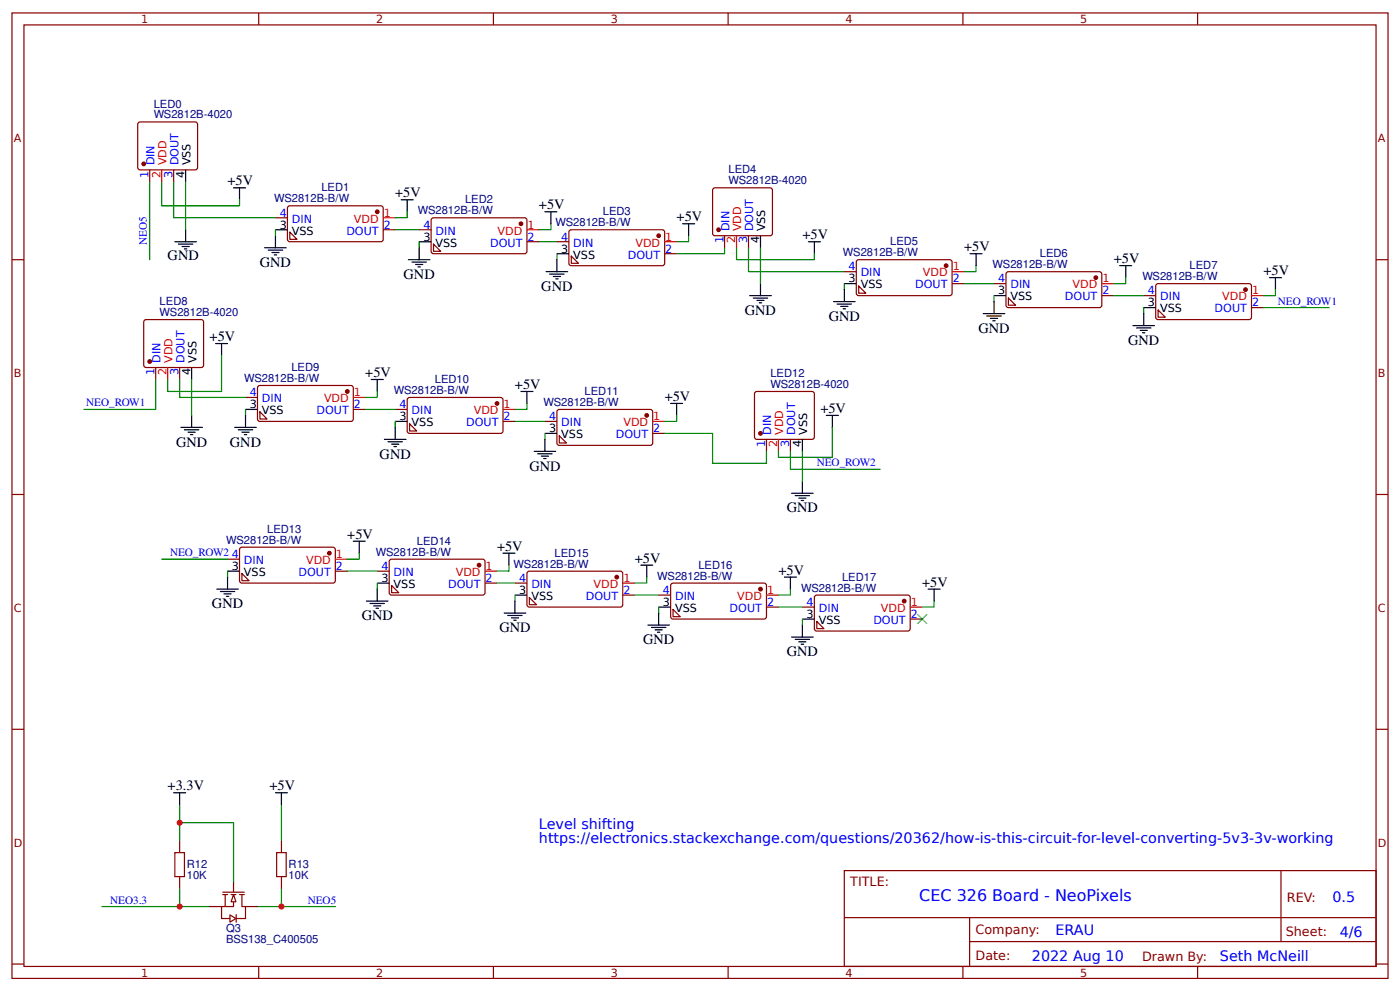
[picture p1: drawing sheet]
<svg xmlns="http://www.w3.org/2000/svg" width="309mm" height="219mm" viewBox="0 0 309 219" stroke-linecap="round" stroke-linejoin="round" font-family="sans-serif">
<g fill="none" stroke="#800" stroke-width=".26">
<path d="M2.6 2.9h304.1v213.2h-304.1zM5.3 5.5h298.7v208h-298.7zM57.1 2.9v2.6M109 2.9v2.6M160.9 2.9v2.6M212.7 2.9v2.6M264.6 2.9v2.6M2.6 57.4h2.7M304 57.4h2.7M2.6 109.2h2.7M304 109.2h2.7M2.6 161.1h2.7"/>
<path d="M304 161.1h2.7M39.7 185.7v2.6M39.7 193.6v2.7M49.2 197.6h1.1M49.2 197.1h4.8M49.7 197.6v2.6M51.1 197.6h1M51.6 197.6v2.6h-2.7v2.7h1.9M51.6 194.9v2.2M52.9 197.6h1.1M53.4 197.6v2.6h.8v2.7h-2.1M62.2 185.7v2.6"/>
<path d="M62.2 193.6v2.7M186.5 192.3h117.5v21.2h-117.5zM283 192.3v15.7M2.6 212.9h2.7M46.3 200.2h2.6M50.8 202.1l1.3 .8-1.3 .8zM52.2 202v1.7M54.2 200.2h2.7M57.1 213.5v2.6M109 213.5v2.6M160.9 213.5v2.6M186.6 202.7h117.3"/>
<path d="M212.7 213.5v2.6M214.2 208h89.7M214.2 202.7v10.6M264.6 213.5v2.6M304 212.9h2.7"/>
</g>
<path d="M39.7 177.7v8M62.2 177.7v8M39.7 181.7h11.9v13.2M39.7 196.3v3.9M62.2 196.3v3.9M22.5 200.2h23.8M56.9 200.2h17.2" fill="none" stroke="#080" stroke-width=".26"/>
<path d="M38.4 175.1h2.6M39.7 175.1v2.6M60.9 175.1h2.6M62.2 175.1v2.6" fill="none" stroke="#000" stroke-width=".26"/>
<path d="M38.6 188.3h2.1v5.3h-2.1zM61.1 188.3h2.1v5.3h-2.1z" fill="none" stroke="#a00000" stroke-width=".26"/>
<path d="M51.6 197.6l.5 1.6h-1z" fill="#fefefe" stroke="#800" stroke-width=".26"/>
<g fill="none" stroke="#080" stroke-width=".26">
<path d="M33.1 40.2v17.2M35.7 40.2v5.3h17.2v-1.4M38.4 40.2v7.9h22.5M41 40.2v10.5M60.9 50.7v1.4M87.3 50.7h5.3M90 46.8v1.3h-2.7M92.6 53.4v1.3M119.1 53.4h3.9M121.7 49.4v1.3h-2.6M123 56v1.4M152.1 52.1v1.3h-2.6"/>
<path d="M160.1 54.7v1.3h-10.6M162.7 54.7v2.7h17.2v-1.4M165.4 54.7v5.3h21.1M168 54.7v8M215.6 58.7v1.3h-2.6M48.9 78.5v8h-11.9v-2.7M186.5 62.7v1.3M213 62.7h6.6M219.6 65.3v1.3M246.1 65.3h6.6M248.7 61.3v1.4h-2.6M252.7 67.9v1.4"/>
<path d="M279.1 67.9h14.6M281.8 64v1.3h-2.7M34.4 83.8v6.6h-15.9M39.7 83.8v4h14.5M42.3 83.8v8M54.2 90.4v1.4M80.7 90.4h6.6M83.3 86.5v1.3h-2.6M87.3 93.1v1.3M113.8 93.1h6.6M116.4 89.1v1.3h-2.6M120.4 95.7v1.3"/>
<path d="M146.8 95.7h10.6v6.6h11.9v-2.6M149.5 91.8v1.3h-2.7M174.6 99.7v4h19.9M177.3 99.7v6.6M183.9 94.4v6.6h-11.9v-1.3M35.7 123.5h14.6M50.3 126.2v1.3M76.7 126.2h6.6M79.4 122.2v1.3h-2.7M83.3 128.8v1.3M109.8 128.8h4M112.4 124.8v1.4h-2.6"/>
<path d="M113.8 131.4v1.4M140.2 131.4h5.3M142.9 127.5v1.3h-2.7M145.5 134.1v1.3M172 134.1h5.3M174.6 130.1v1.3h-2.6M177.3 136.7v1.4M206.4 132.8v1.3h-2.7"/>
</g>
<g fill="none" stroke="#000" stroke-width=".26">
<path d="M41 37.5v2.7M38.6 53.4h4.8M39.4 53.9h3.2M40.2 54.5h1.6M40.7 55h.6M41 50.7v2.7M51.6 41.5h2.6M52.9 41.5v2.6M58.5 54.7h4.7M59.3 55.2h3.1M60.1 55.8h1.5M60.6 56.3h.5"/>
<path d="M60.9 50.7h2.6M60.9 52.1v2.6M88.6 44.1h2.7M90 44.1v2.7M90.2 57.4h4.8M91 57.9h3.2M91.8 58.4h1.6M92.3 58.9h.6M92.6 54.7v2.7M92.6 53.4h2.6M120.4 46.8h2.6M121.7 46.8v2.6"/>
<path d="M123 56h2.7M123 57.4v2.6M150.8 49.4h2.7M152.1 49.4v2.7M168 52.1v2.6M178.6 53.4h2.6M179.9 53.4v2.6M214.3 56h2.7M215.6 56v2.7M247.4 58.7h2.6M248.7 58.7v2.6M47.6 75.9h2.7"/>
<path d="M48.9 75.9v2.6M120.6 60h4.8M121.4 60.5h3.2M122.2 61.1h1.6M122.8 61.6h.5M165.6 65.3h4.8M166.4 65.8h3.2M167.2 66.4h1.6M167.7 66.9h.6M168 62.7v2.6M184.1 66.6h4.8M184.9 67.2h3.2"/>
<path d="M185.7 67.7h1.6M186.3 68.2h.5M186.5 64v2.6M186.5 62.7h2.7M217.2 69.3h4.8M218 69.8h3.2M218.8 70.3h1.6M219.3 70.9h.6M219.6 65.3h2.6M219.6 66.6v2.7M250.3 71.9h4.8M251.1 72.4h3.2"/>
<path d="M251.9 73h1.6M252.4 73.5h.5M252.7 67.9h2.6M252.7 69.3v2.6M280.5 61.3h2.6M281.8 61.3v2.7M40 94.4h4.7M40.7 94.9h3.2M41.5 95.5h1.6M42.1 96h.5M42.3 81.2v2.6M42.3 91.8v2.6"/>
<path d="M51.9 94.4h4.7M52.7 94.9h3.1M53.4 95.5h1.6M54 96h.5M54.2 90.4h2.7M54.2 91.8v2.6M82 83.8h2.7M83.3 83.8v2.7M84.9 97h4.8M85.7 97.6h3.2M86.5 98.1h1.6M87 98.6h.6"/>
<path d="M87.3 93.1h2.7M87.3 94.4v2.6M115.1 86.5h2.6M116.4 86.5v2.6M118 99.7h4.8M120.4 95.7h2.6M120.4 97v2.7M148.2 89.1h2.6M149.5 89.1v2.7M177.3 97v2.7M182.6 91.8h2.6M183.9 91.8v2.6"/>
<path d="M78.1 119.5h2.6M79.4 119.5v2.7M118.8 100.2h3.2M119.6 100.8h1.6M120.1 101.3h.5M174.9 109h4.8M175.7 109.5h3.2M176.5 110h1.6M177 110.5h.5M177.3 106.3v2.7M47.9 130.1h4.8M48.7 130.7h3.2"/>
<path d="M49.5 131.2h1.6M50 131.7h.5M50.3 126.2h2.6M50.3 127.5v2.6M81 132.8h4.7M81.8 133.3h3.1M82.5 133.8h1.6M83.1 134.4h.5M83.3 128.8h2.7M83.3 130.1v2.7M111.1 122.2h2.7M111.4 135.4h4.8"/>
<path d="M112.2 135.9h3.2M112.4 122.2v2.6M113 136.5h1.6M113.5 137h.5M113.8 131.4h2.6M113.8 132.8v2.6M141.6 124.8h2.6M142.9 124.8v2.7M143.1 138.1h4.8M143.9 138.6h3.2M144.7 139.1h1.6M145.3 139.6h.5"/>
<path d="M145.5 134.1h2.7M145.5 135.4v2.7M173.3 127.5h2.6M174.6 127.5v2.6M177.3 138.1v2.6M177.3 136.7h2.6M205.1 130.1h2.6M206.4 130.1v2.7M174.9 140.7h4.8M175.7 141.2h3.2M176.5 141.8h1.6M177 142.3h.5"/>
</g>
<g fill="none" stroke="#800" stroke-width=".26">
<path d="M30.7 27h12.7l.3 .5-.1 9.8-.5 .2-12.4-.1-.3-.4v-9.5zM33.1 37.5v2.7M38.4 37.5v2.7M60.9 48.1h2.6M63.6 45.7l.4-.2h20.4l.3 .5-.1 7.1-.5 .3-20.3-.1-.3-.4zM64 51.3l1.6 1.6h-1.6zM84.7 50.7h2.6M92.6 50.7h2.6M95.5 48.2h20.7l.2 .4-.1 7.2-.4 .2h-20.4l-.3-.5v-6.9zM95.8 53.9l1.6 1.6h-1.6zM116.4 53.4h2.7M123 53.4h2.7"/>
<path d="M125.7 51l.5-.3 20.4 .1 .2 .5v7.1l-.5 .3-20.4-.1-.2-.4zM126.2 56.6l1.6 1.6h-1.6zM146.8 56h2.7M157.7 41.6h12.7l.3 .4-.1 9.8-.5 .3-12.4-.1-.3-.5v-9.5zM160.1 52.1v2.6M165.4 52.1v2.6M189.2 57.6l.5-.2h20.4l.2 .5v7.1l-.5 .3-20.4-.1-.2-.4zM32 70.7h12.7l.3 .4-.1 9.8-.5 .3-12.4-.1-.3-.5v-9.5zM186.5 60h2.7M189.7 63.2l1.6 1.6h-1.6zM210.3 62.7h2.7M219.6 62.7h2.6"/>
<path d="M222.3 60.3l.5-.3 20.4 .1 .2 .4-.1 7.2-.4 .2h-20.4l-.3-.5zM222.8 65.8l1.6 1.6h-1.6zM243.4 65.3h2.7M252.7 65.3h2.6M255.4 62.9l.5-.2h20.3l.3 .5-.1 7.1-.4 .3-20.4-.1-.3-.4zM255.9 68.5l1.5 1.6h-1.5zM276.5 67.9h2.6M34.4 81.2v2.6M39.7 81.2v2.6M54.2 87.8h2.7M57.1 85.2h20.7l.3 .5-.1 7.1-.5 .3-20.4-.1-.2-.4v-6.9zM57.4 91l1.6 1.6h-1.6z"/>
<path d="M78.1 90.4h2.6M87.3 90.4h2.7M90.2 87.9h20.7l.2 .4v7.2l-.5 .2h-20.4l-.2-.5v-6.9zM90.5 93.6l1.6 1.6h-1.6zM111.1 93.1h2.7M120.4 93.1h2.6M123.1 90.7l.5-.3 20.3 .1 .3 .5-.1 7.1-.4 .3-20.4-.1-.3-.5zM123.6 96.3l1.5 1.5h-1.5zM144.2 95.7h2.6M166.9 86.5h12.8l.2 .5-.1 9.8-.4 .2h-12.5l-.2-.5v-9.5zM169.3 97v2.7M174.6 97v2.7"/>
<path d="M50.3 123.5h2.6M53.2 120.9h20.6l.3 .5-.1 7.1-.4 .3-20.4-.1-.3-.4v-6.9zM53.4 126.7l1.6 1.6h-1.6zM74.1 126.2h2.6M83.3 126.2h2.7M86.3 123.6h20.6l.3 .4-.1 7.2-.5 .2h-20.3l-.3-.5v-6.9zM86.5 129.3l1.6 1.6h-1.6zM107.2 128.8h2.6M113.8 128.8h2.6M116.5 126.4l.4-.2h20.4l.3 .5-.1 7.1-.4 .3-20.4-.1-.3-.4zM116.9 132l1.6 1.6h-1.6zM137.6 131.4h2.6"/>
<path d="M145.5 131.4h2.7M148.2 129.1l.5-.3 20.4 .1 .2 .4v7.2l-.5 .2h-20.4l-.2-.5zM148.7 134.6l1.6 1.6h-1.6zM169.3 134.1h2.7M177.3 134.1h2.6M180 131.7l.4-.3 20.4 .1 .3 .5-.1 7.1-.4 .3-20.4-.1-.3-.4zM180.4 137.3l1.6 1.6h-1.6zM201.1 136.7h2.6"/>
</g>
<g fill="#800" stroke="#800" stroke-width=".26">
<circle cx="209" cy="58.7" r=".4"/>
<circle cx="145.5" cy="52.1" r=".4"/>
<circle cx="115.1" cy="49.4" r=".4"/>
<circle cx="31.7" cy="36.2" r=".4"/>
<circle cx="158.7" cy="50.7" r=".4"/>
<circle cx="83.3" cy="46.8" r=".4"/>
<circle cx="33.1" cy="79.9" r=".4"/>
<circle cx="168" cy="95.7" r=".4"/>
<circle cx="242.1" cy="61.3" r=".4"/>
<circle cx="275.2" cy="64" r=".4"/>
<circle cx="72.8" cy="122.2" r=".4"/>
<circle cx="105.8" cy="124.8" r=".4"/>
<circle cx="136.3" cy="127.5" r=".4"/>
<circle cx="168" cy="130.1" r=".4"/>
<circle cx="199.8" cy="132.8" r=".4"/>
<circle cx="76.7" cy="86.5" r=".4"/>
<circle cx="109.8" cy="89.1" r=".4"/>
<circle cx="142.9" cy="91.8" r=".4"/>
</g>
<g fill="none" stroke="#f00" stroke-width=".26">
<path d="M35.7 37.5v2.7M84.7 48.1h2.6M116.4 50.7h2.7M146.8 53.4h2.7M162.7 52.1v2.6M210.3 60h2.7M243.4 62.7h2.7M276.5 65.3h2.6M37 81.2v2.6M78.1 87.8h2.6M111.1 90.4h2.7M144.2 93.1h2.6"/>
<path d="M172 97v2.7M74.1 123.5h2.6M107.2 126.2h2.6M137.6 128.8h2.6M169.3 131.4h2.7M201.1 134.1h2.6"/>
</g>
<path d="M202.7 135.7l2.1 2.1zM202.7 137.8l2.1-2.1z" fill="#000" stroke="#3c3" stroke-width=".26"/>
<g fill="#c00">
<circle cx="39.7" cy="181.7" r=".66"/>
<circle cx="62.2" cy="200.2" r=".66"/>
<circle cx="39.7" cy="200.2" r=".66"/>
</g>
<text font-size="3.5" fill="#00f" x="203.1" y="199.1">CEC 326 Board - NeoPixels</text>
<g font-size="3.2">
<text x="50.3" y="41">+5V</text>
<text x="87.3" y="43.6">+5V</text>
<text x="119.1" y="46.2">+5V</text>
<text x="149.5" y="48.9">+5V</text>
<text x="177.3" y="52.9">+5V</text>
<text x="37" y="57.4">GND</text>
<text x="57.4" y="58.9">GND</text>
<text x="213" y="55.5">+5V</text>
<text x="246.1" y="58.2">+5V</text>
<text x="89.2" y="61.6">GND</text>
<text x="119.6" y="64.2">GND</text>
<text x="279.1" y="60.8">+5V</text>
<text x="164.6" y="69.5">GND</text>
<text x="183.1" y="70.9">GND</text>
<text x="46.3" y="75.4">+5V</text>
<text x="216.2" y="73.5">GND</text>
<text x="249.2" y="76.1">GND</text>
<text x="80.7" y="83.3">+5V</text>
<text x="113.8" y="85.9">+5V</text>
<text x="146.8" y="88.6">+5V</text>
<text x="181.2" y="91.2">+5V</text>
<text x="38.9" y="98.6">GND</text>
<text x="50.8" y="98.6">GND</text>
<text x="83.9" y="101.3">GND</text>
<text x="116.9" y="103.9">GND</text>
<text x="173.8" y="113.2">GND</text>
<text x="76.7" y="119">+5V</text>
<text x="109.8" y="121.7">+5V</text>
<text x="140.2" y="124.3">+5V</text>
<text x="172" y="126.9">+5V</text>
<text x="203.7" y="129.6">+5V</text>
<text x="46.8" y="134.4">GND</text>
<text x="79.9" y="137">GND</text>
<text x="110.3" y="139.6">GND</text>
<text x="142.1" y="142.3">GND</text>
<text x="173.8" y="144.9">GND</text>
<text x="37" y="174.6">+3.3V</text>
<text x="59.5" y="174.6">+5V</text>
</g>
<g font-size="3.2" fill="#00f">
<text x="119.1" y="183">Level shifting</text>
<text x="119.1" y="186.2">https://electronics.stackexchange.com/questions/20362/how-is-this-circuit-for-level-converting-5v3-3v-working</text>
<text x="294.4" y="199.2">0.5</text>
<text x="233.2" y="206.4">ERAU</text>
<text x="296" y="207">4/6</text>
<text x="228" y="212.3">2022 Aug 10</text>
<text x="269.5" y="212.2">Seth McNeill</text>
</g>
<g font-size="2.8" fill="#800">
<text x="187.9" y="195.7">TITLE:</text>
<text x="284.3" y="199.2">REV:</text>
<text x="215.5" y="206.4">Company:</text>
<text x="284.1" y="206.9">Sheet:</text>
<text x="215.5" y="212.1">Date:</text>
<text x="252.3" y="212.2">Drawn By:</text>
</g>
<g font-size="2.5" fill="#800">
<text x="31.2" y="5.1">1</text>
<text x="83.1" y="5.1">2</text>
<text x="134.9" y="5.1">3</text>
<text x="186.8" y="5.1">4</text>
<text x="238.7" y="5.1">5</text>
<text x="3" y="31.4">A</text>
<text x="304.4" y="31.4">A</text>
<text x="3" y="83.3">B</text>
<text x="304.4" y="83.3">B</text>
<text x="3" y="135.1">C</text>
<text x="304.4" y="135.1">C</text>
<text x="3" y="187">D</text>
<text x="304.4" y="187">D</text>
<text x="31.2" y="215.7">1</text>
<text x="83.1" y="215.7">2</text>
<text x="134.9" y="215.7">3</text>
<text x="186.8" y="215.7">4</text>
<text x="238.7" y="215.7">5</text>
</g>
<g font-size="2.5" fill="#000080">
<text x="34" y="23.8">LED0</text>
<text x="34" y="26.1">WS2812B-4020</text>
<text x="161" y="40.7">WS2812B-4020</text>
<text x="161" y="38.3">LED4</text>
<text x="60.6" y="44.7">WS2812B-B/W</text>
<text x="71" y="42.3">LED1</text>
<text x="92.3" y="47.3">WS2812B-B/W</text>
<text x="102.7" y="44.9">LED2</text>
<text x="133.2" y="47.6">LED3</text>
<text x="122.7" y="50">WS2812B-B/W</text>
<text x="186.2" y="56.6">WS2812B-B/W</text>
<text x="196.7" y="54.2">LED5</text>
<text x="219.3" y="59.2">WS2812B-B/W</text>
<text x="229.7" y="56.8">LED6</text>
<text x="262.8" y="59.5">LED7</text>
<text x="252.4" y="61.9">WS2812B-B/W</text>
<text x="35.3" y="69.8">WS2812B-4020</text>
<text x="35.3" y="67.4">LED8</text>
<text x="64.4" y="82">LED9</text>
<text x="170.2" y="83.3">LED12</text>
<text x="53.9" y="84.3">WS2812B-B/W</text>
<text x="87" y="87">WS2812B-B/W</text>
<text x="96.1" y="84.6">LED10</text>
<text x="120.1" y="89.6">WS2812B-B/W</text>
<text x="129.2" y="87.3">LED11</text>
<text x="170.2" y="85.7">WS2812B-4020</text>
<text x="59" y="117.7">LED13</text>
<text x="50" y="120.1">WS2812B-B/W</text>
<text x="83" y="122.7">WS2812B-B/W</text>
<text x="92.1" y="120.3">LED14</text>
<text x="113.5" y="125.4">WS2812B-B/W</text>
<text x="122.5" y="123">LED15</text>
<text x="154.3" y="125.6">LED16</text>
<text x="145.2" y="128">WS2812B-B/W</text>
<text x="177" y="130.7">WS2812B-B/W</text>
<text x="186" y="128.3">LED17</text>
<text x="41.3" y="191.8">R12</text>
<text x="63.8" y="191.8">R13</text>
<text x="41.3" y="194.2">10K</text>
<text x="63.8" y="194.2">10K</text>
<text x="49.9" y="208.2">BSS138_C400505</text>
<text x="49.9" y="205.9">Q3</text>
</g>
<g font-size="2.5" fill="#00f">
<text x="32.8" y="39.2" transform="rotate(-90 32.8 39.2)">1</text>
<text x="34.1" y="36.5" transform="rotate(-90 34.1 36.5)">DIN</text>
<text x="38.1" y="39.2" transform="rotate(-90 38.1 39.2)">3</text>
<text x="39.4" y="36.5" transform="rotate(-90 39.4 36.5)">DOUT</text>
<text x="61.8" y="47.8">4</text>
<text x="64.5" y="49.2">DIN</text>
<text x="76.5" y="51.8">DOUT</text>
<text x="84.8" y="50.5">2</text>
<text x="93.5" y="50.5">4</text>
<text x="96.2" y="51.8">DIN</text>
<text x="116.5" y="53.1">2</text>
<text x="124" y="53.1">4</text>
<text x="159.8" y="53.8" transform="rotate(-90 159.8 53.8)">1</text>
<text x="161.1" y="51.1" transform="rotate(-90 161.1 51.1)">DIN</text>
<text x="165.1" y="53.8" transform="rotate(-90 165.1 53.8)">3</text>
<text x="166.4" y="51.1" transform="rotate(-90 166.4 51.1)">DOUT</text>
<text x="32.4" y="54.2" transform="rotate(-90 32.4 54.2)">NEO5</text>
<text x="108.3" y="54.5">DOUT</text>
<text x="126.7" y="54.5">DIN</text>
<text x="138.7" y="57.1">DOUT</text>
<text x="147" y="55.8">2</text>
<text x="187.5" y="59.7">4</text>
<text x="190.2" y="61.1">DIN</text>
<text x="202.2" y="63.7">DOUT</text>
<text x="210.5" y="62.4">2</text>
<text x="220.5" y="62.4">4</text>
<text x="223.2" y="63.7">DIN</text>
<text x="243.5" y="65">2</text>
<text x="253.6" y="65">4</text>
<text x="235.3" y="66.4">DOUT</text>
<text x="256.3" y="66.4">DIN</text>
<text x="268.3" y="69">DOUT</text>
<text x="276.6" y="67.7">2</text>
<text x="282.3" y="67.3">NEO_ROW1</text>
<text x="34.1" y="82.9" transform="rotate(-90 34.1 82.9)">1</text>
<text x="35.5" y="80.2" transform="rotate(-90 35.5 80.2)">DIN</text>
<text x="39.4" y="82.9" transform="rotate(-90 39.4 82.9)">3</text>
<text x="40.7" y="80.2" transform="rotate(-90 40.7 80.2)">DOUT</text>
<text x="19" y="89.8">NEO_ROW1</text>
<text x="55.2" y="87.5">4</text>
<text x="57.9" y="88.8">DIN</text>
<text x="69.9" y="91.5">DOUT</text>
<text x="78.2" y="90.2">2</text>
<text x="88.3" y="90.2">4</text>
<text x="90.9" y="91.5">DIN</text>
<text x="103" y="94.1">DOUT</text>
<text x="111.3" y="92.8">2</text>
<text x="121.3" y="92.8">4</text>
<text x="124" y="94.1">DIN</text>
<text x="144.3" y="95.5">2</text>
<text x="136.1" y="96.8">DOUT</text>
<text x="169.1" y="98.8" transform="rotate(-90 169.1 98.8)">1</text>
<text x="170.4" y="96.1" transform="rotate(-90 170.4 96.1)">DIN</text>
<text x="174.4" y="98.8" transform="rotate(-90 174.4 98.8)">3</text>
<text x="175.7" y="96.1" transform="rotate(-90 175.7 96.1)">DOUT</text>
<text x="180.4" y="103">NEO_ROW2</text>
<text x="37.6" y="122.8">NEO_ROW2</text>
<text x="51.2" y="123.2">4</text>
<text x="53.9" y="124.6">DIN</text>
<text x="74.2" y="125.9">2</text>
<text x="84.3" y="125.9">4</text>
<text x="65.9" y="127.2">DOUT</text>
<text x="87" y="127.2">DIN</text>
<text x="99" y="129.9">DOUT</text>
<text x="107.3" y="128.5">2</text>
<text x="114.7" y="128.5">4</text>
<text x="117.4" y="129.9">DIN</text>
<text x="137.7" y="131.2">2</text>
<text x="146.5" y="131.2">4</text>
<text x="129.4" y="132.5">DOUT</text>
<text x="149.1" y="132.5">DIN</text>
<text x="161.2" y="135.1">DOUT</text>
<text x="169.5" y="133.8">2</text>
<text x="178.2" y="133.8">4</text>
<text x="180.9" y="135.1">DIN</text>
<text x="192.9" y="137.8">DOUT</text>
<text x="201.2" y="136.5">2</text>
<text x="24.3" y="199.6">NEO3.3</text>
<text x="68" y="199.6">NEO5</text>
</g>
<g font-size="2.5" fill="#f00">
<text x="35.5" y="39.2" transform="rotate(-90 35.5 39.2)">2</text>
<text x="36.8" y="36.5" transform="rotate(-90 36.8 36.5)">VDD</text>
<text x="84.8" y="47.8">1</text>
<text x="78.2" y="49.2">VDD</text>
<text x="109.9" y="51.8">VDD</text>
<text x="116.5" y="50.5">1</text>
<text x="147" y="53.1">1</text>
<text x="162.5" y="53.8" transform="rotate(-90 162.5 53.8)">2</text>
<text x="163.8" y="51.1" transform="rotate(-90 163.8 51.1)">VDD</text>
<text x="140.4" y="54.5">VDD</text>
<text x="210.5" y="59.7">1</text>
<text x="203.9" y="61.1">VDD</text>
<text x="236.9" y="63.7">VDD</text>
<text x="243.5" y="62.4">1</text>
<text x="276.6" y="65">1</text>
<text x="270" y="66.4">VDD</text>
<text x="36.8" y="82.9" transform="rotate(-90 36.8 82.9)">2</text>
<text x="38.1" y="80.2" transform="rotate(-90 38.1 80.2)">VDD</text>
<text x="71.6" y="88.8">VDD</text>
<text x="78.2" y="87.5">1</text>
<text x="104.7" y="91.5">VDD</text>
<text x="111.3" y="90.2">1</text>
<text x="137.7" y="94.1">VDD</text>
<text x="144.3" y="92.8">1</text>
<text x="171.7" y="98.8" transform="rotate(-90 171.7 98.8)">2</text>
<text x="173" y="96.1" transform="rotate(-90 173 96.1)">VDD</text>
<text x="67.6" y="124.6">VDD</text>
<text x="74.2" y="123.2">1</text>
<text x="107.3" y="125.9">1</text>
<text x="100.7" y="127.2">VDD</text>
<text x="131.1" y="129.9">VDD</text>
<text x="137.7" y="128.5">1</text>
<text x="169.5" y="131.2">1</text>
<text x="162.9" y="132.5">VDD</text>
<text x="194.6" y="135.1">VDD</text>
<text x="201.2" y="133.8">1</text>
</g>
<g font-size="2.5">
<text x="40.7" y="39.2" transform="rotate(-90 40.7 39.2)">4</text>
<text x="42.1" y="36.5" transform="rotate(-90 42.1 36.5)">VSS</text>
<text x="61.8" y="50.5">3</text>
<text x="64.5" y="51.8">VSS</text>
<text x="93.5" y="53.1">3</text>
<text x="167.7" y="53.8" transform="rotate(-90 167.7 53.8)">4</text>
<text x="169.1" y="51.1" transform="rotate(-90 169.1 51.1)">VSS</text>
<text x="96.2" y="54.5">VSS</text>
<text x="124" y="55.8">3</text>
<text x="126.7" y="57.1">VSS</text>
<text x="187.5" y="62.4">3</text>
<text x="190.2" y="63.7">VSS</text>
<text x="220.5" y="65">3</text>
<text x="223.2" y="66.4">VSS</text>
<text x="253.6" y="67.7">3</text>
<text x="256.3" y="69">VSS</text>
<text x="42.1" y="82.9" transform="rotate(-90 42.1 82.9)">4</text>
<text x="43.4" y="80.2" transform="rotate(-90 43.4 80.2)">VSS</text>
<text x="55.2" y="90.2">3</text>
<text x="57.9" y="91.5">VSS</text>
<text x="88.3" y="92.8">3</text>
<text x="90.9" y="94.1">VSS</text>
<text x="121.3" y="95.5">3</text>
<text x="124" y="96.8">VSS</text>
<text x="177" y="98.8" transform="rotate(-90 177 98.8)">4</text>
<text x="178.3" y="96.1" transform="rotate(-90 178.3 96.1)">VSS</text>
<text x="51.2" y="125.9">3</text>
<text x="53.9" y="127.2">VSS</text>
<text x="84.3" y="128.5">3</text>
<text x="87" y="129.9">VSS</text>
<text x="114.7" y="131.2">3</text>
<text x="117.4" y="132.5">VSS</text>
<text x="146.5" y="133.8">3</text>
<text x="149.1" y="135.1">VSS</text>
<text x="178.2" y="136.5">3</text>
<text x="180.9" y="137.8">VSS</text>
</g>
</svg>
